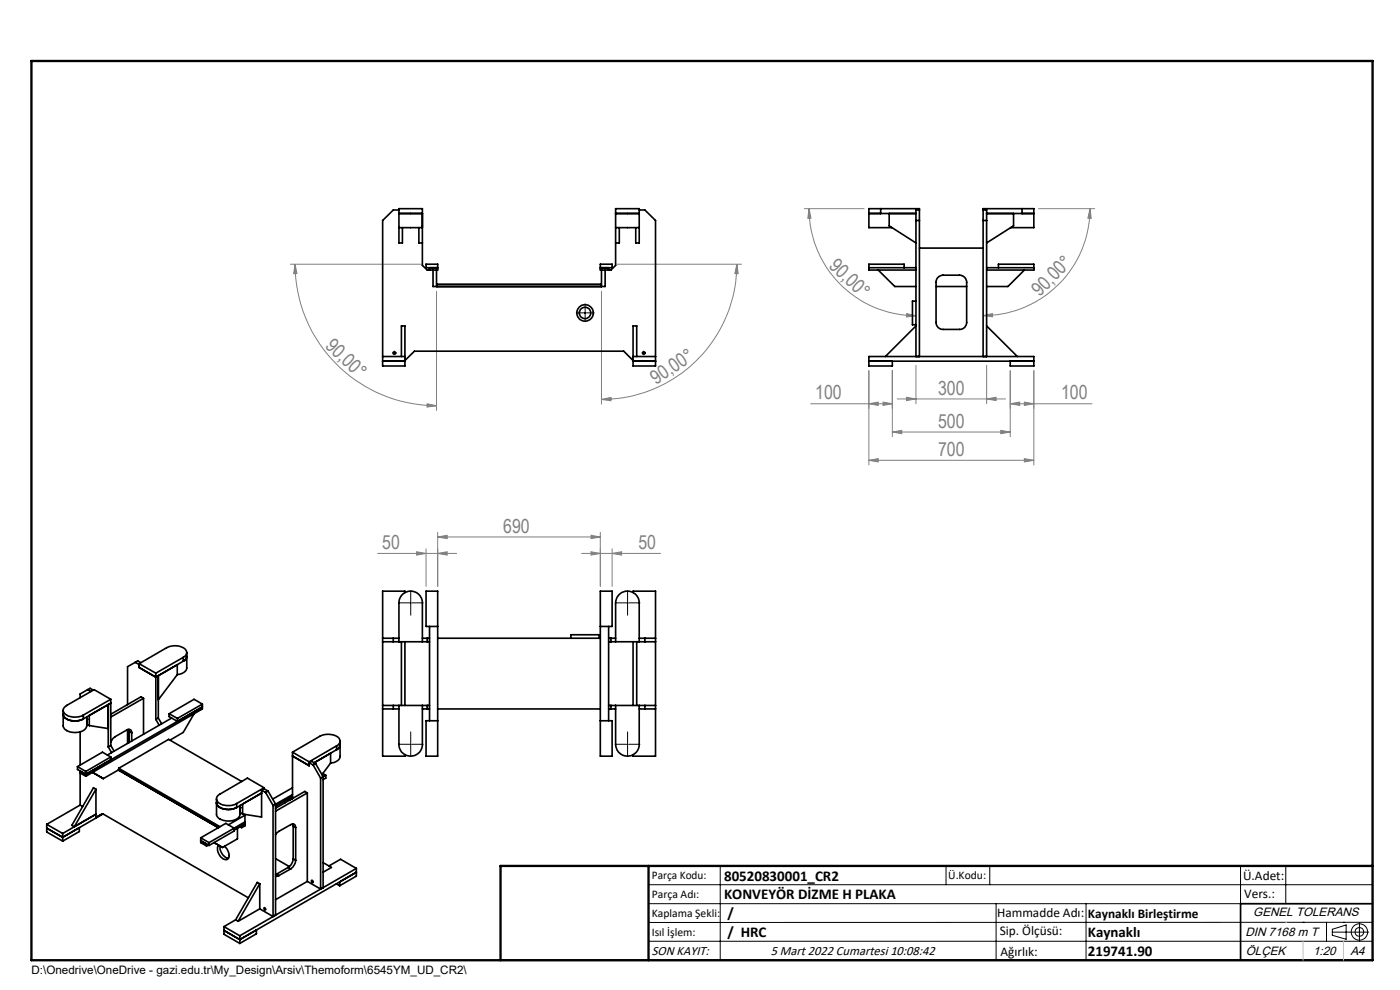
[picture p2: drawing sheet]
<svg xmlns="http://www.w3.org/2000/svg" width="297mm" height="210mm" viewBox="0 0 297 210" stroke-linecap="round" stroke-linejoin="round" font-family="sans-serif">
<g fill="none" stroke="#000" stroke-width=".21">
<path d="M83.5 74.9h.3M83.7 74.7v.3M124 66.4h.2M124.1 66.2v.3M136.5 74.9h.2M136.6 74.7v.3M87 127.9h.2M87.1 127.8v.2M133 127.9h.2M133.1 127.8v.2M87 157.9h.2M87.1 157.8v.2"/>
<path d="M133 157.9h.2M133.1 157.8v.2M137.6 187.7h153.6M137.6 191.7h153.6M137.6 199.7h153.6M152.8 183.7v20M200.7 183.7v4M210 183.7v4M211.3 191.7v12M230.4 191.7v12M263.2 183.7v20M272.8 183.7v8"/>
<path d="M276.4 195.6h.1M281.4 195.6v4.1M282.6 197.7h7.8M282.6 197.1l3-.9v3l-3-.8zM285 195.6h.1M288.4 195.8v3.8M291.2 195.6l-153.6 .1"/>
<circle cx="288.4" cy="197.7" r="1.74"/>
<circle cx="288.4" cy="197.7" r=".93"/>
</g>
<g fill="none" stroke="#808080" stroke-width=".21">
<path d="M61.6 56h27.8M62.6 56l.4 2-.7 .1zM62.6 56a30.1 30.1 0 0 0 30 30.1M130.9 56h26.4M156.3 56l.3 2.1-.7-.1zM156.3 56a28.7 28.7 0 0 1-28.7 28.7M170.6 44.3h12.7M171.6 44.3l.4 2h-.6zM171.6 44.3a22.7 22.7 0 0 0 22.7 22.7M220.3 44.3h11.9M231.2 44.3l.3 2h-.7zM231.2 44.3a22.7 22.7 0 0 1-22.6 22.6"/>
<path d="M92.6 61.8v25.3M127.6 61.8v23.9M184.3 78.6v20M189.3 78.6v14M192.3 66.5l2 .5-2 .2zM194.3 77.5v8.1M208.6 66.9l1.9-.4 .1 .7zM209.3 77.5v8.1M214.3 78.6v14M219.3 78.6v20M90.6 85.6l2 .5-2 .3zM127.6 84.7l2-.4v.7z"/>
<path d="M172 85.6h17.3M184.3 85.6l2-.3v.7zM184.3 97.6l2-.3v.7zM184.3 97.6h35M187.3 85.3l2 .3-2 .4zM189.3 91.6l2-.3v.7zM189.3 91.6h25M190.3 84.6h23M192.3 84.3l2 .3-2 .4zM209.3 84.6l2-.3v.7zM212.3 91.3l2 .3-2 .4zM214.3 85.6l2-.3v.7z"/>
<path d="M214.3 85.6h17.4M217.3 85.3l2 .3-2 .4zM217.3 97.3l2 .3-2 .4zM80.1 117.4h16.8M88.4 117l2 .4-2 .3zM90.4 116.4v8M92.9 113.9l2-.3v.7zM92.9 112.9v11.5M92.9 113.9h34.5M92.9 117.4l2-.4v.7zM123.4 117.4h16.7M125.4 113.6l2 .3-2 .4z"/>
<path d="M125.4 117l2 .4-2 .3zM127.4 112.9v11.5M129.9 117.4l2-.4v.7zM129.9 116.4v8"/>
</g>
<g fill="none" stroke="#000" stroke-width=".21" stroke-dasharray="15.2 1.3 1.3 1.3">
<path d="M83.4 74.9h-.1M83.7 74.6v-.1M83.7 75.1v.2M83.9 74.9h.2M123.9 66.4h-1.6M124.1 66.1v-1.6M124.1 66.6v1.6M124.4 66.4h1.6M136.3 74.9h-.1M136.6 74.6v-.1M136.6 75.1v.2M136.8 74.9h.2"/>
<path d="M86.9 127.9h-2.4M87.1 127.6v-2.3M87.1 128.1v2.4M87.4 127.9h2.4M132.9 127.9h-2.4M133.1 127.6v-2.3M133.1 128.1v2.4M133.4 127.9h2.4M86.9 157.9h-2.4M87.1 157.6v-2.3M87.1 158.1v2.4M87.4 157.9h2.4"/>
<path d="M132.9 157.9h-2.4M133.1 157.6v-2.3M133.1 158.1v2.4M133.4 157.9h2.4"/>
</g>
<path d="M122.3 66.4h-.1M122.6 66.1v-.1M122.6 66.6v.1M122.8 66.4h.1M125.4 66.4h-.1M125.7 66.1v-.1M125.7 66.6v.1M125.9 66.4h.1" fill="none" stroke="#808000" stroke-width=".21" stroke-dasharray="15.2 1.3 1.3 1.3"/>
<path d="M122.4 66.4h.3M122.6 66.2v.3M125.6 66.4h.2M125.7 66.2v.3" fill="none" stroke="#808000" stroke-width=".21"/>
<path d="M291.2 191.7h-28v12M106.2 203.7h185" fill="none" stroke="#000" stroke-width=".35"/>
<path d="M6.7 12.9h284.5v190.8h-284.5zM137.6 183.7v20M291.2 183.7h-185v20" fill="none" stroke="#000" stroke-width=".5"/>
<path d="M272.8 195.6h.1M276.4 199.7v4M285 199.7v4" fill="none" stroke="#c0c0c0" stroke-width=".21"/>
<g fill="#808080">
<path d="M217.3 97.3l2 .3-2 .4zM184.3 97.6l2-.3v.7z"/>
<path d="M125.4 113.6l2 .3-2 .4zM92.9 113.9l2-.3v.7zM217.3 85.3l2 .3-2 .4zM214.3 85.6l2-.3v.7z"/>
<path d="M184.3 85.6l2-.3v.7zM187.3 85.3l2 .3-2 .4zM189.3 91.6l2-.3v.7zM212.3 91.3l2 .3-2 .4z"/>
<path d="M92.9 117.4l2-.4v.7zM88.4 117l2 .4-2 .3z"/>
<path d="M129.9 117.4l2-.4v.7zM125.4 117l2 .4-2 .3z"/>
<path d="M127.6 84.7l2-.4v.7zM156.3 56l.3 2.1-.7-.1z"/>
<path d="M208.6 66.9l1.9-.4 .1 .7zM231.2 44.3l.3 2h-.7z"/>
<path d="M62.6 56l.4 2-.7 .1zM90.6 85.6l2 .5-2 .3z"/>
<path d="M171.6 44.3l.4 2h-.6zM192.3 66.5l2 .5-2 .2z"/>
<path d="M192.3 84.3l2 .3-2 .4zM209.3 84.6l2-.3v.7z"/>
</g>
<g fill="none" stroke="#000" stroke-width=".35">
<path d="M84.6 45.3h5zM84.6 48.3h5M84.6 44.5h-1.2l-2.2 2.3v30.8h4.7v-8.5h-.7v6.5M85.4 48.3v3.2h-.8v-7.2h5v12l1 1h2.3v-1.3h-2.5v.8h2.5M88.9 48.3v3.2h.7M91.1 56.8v.5M91.9 57.3v3.5h36.5v-3.5M92.6 57.3v3.5M127.6 57.3v3.5M129.1 56.8v.5M130.6 45.3h5zM130.6 48.3h5"/>
<path d="M131.4 48.3v3.2h-.8M134.9 48.3v3.2h.7v-7.2h-5v12l-1 1h-2.2v-1.3h2.5v.8h-2.5M135.6 44.5h1.2l2.3 2.3v30.8h-4.8v-8.5h.8v6.5M184.3 45.3h2.5zM184.3 56.8h10M186.3 57.3l3.5 3.5h4.5M186.8 44.3h-2.5v4h4.9M186.8 44.3h8.3v31.3M186.8 45.3h7.5M186.8 44.3v1M188.6 45.3v2.6l5.7 3.6M191.8 56.8v-.8h-7.5v1.3h10"/>
<path d="M194.3 46.8h.8M195.1 44.5h-.8v31.1M195.1 52.6h13.5M198.9 58.9l1-.5h3.8l.8 .3 .4 .5 .2 .5v8.8l-.3 .7a1.35 1.35 0 0 1-1.2 .7h-3.7l-.9-.4-.4-.6v-9.2zM208.6 44.5h.7v31.1M208.6 46.8h.7M209.3 56.8h10M209.3 45.3h7.5M211.8 56.8v-.8h7.5v1.3h-10M215 45.3v2.6l-5.7 3.6M216.8 45.3h2.5zM216.8 44.3h2.5v4h-4.9"/>
<path d="M216.8 44.3h-8.2v31.3M216.8 44.3v1M217.3 57.3l-3.5 3.5h-4.5M81.2 76.6h4.7M81.2 75.6h4.7M85.9 76.5l2-2h44.4l2 2M92.7 60.8v-.5h34.8v.5M134.3 76.6h4.8M134.3 75.6h4.8M184.3 76.6h35M189.3 76.6v1h-5v-2h35v2h-5v-1M194.3 63.9h-.7v5h.7"/>
<path d="M194.3 69.1l-6.5 6.5M198.6 60.8h6.5M209.3 69.1l6.5 6.5M38.9 139.4a1.11 1.11 0 0 0 .7-1.1 1.11 1.11 0 0 0-1-1 3.8 3.8 0 0 0-3.3 .1l-5.8 3.4M38.9 139.4l-5.8 3.4M38.9 139.4v.9M39.6 139.2l-.2 .7-.5 .4 .5-.5zM39.6 138.4v3.3a1.94 1.94 0 0 1-2 1.4M81.2 135.4h3.4M81.2 136.1h9.9M83.4 135.4v.7M84.6 136.1v-8.2a2.49 2.49 0 0 1 2.5-2.5 2.49 2.49 0 0 1 2.5 2.5v8.2"/>
<path d="M85.2 136.1v13.5M85.9 125.7v-.3h-4.7v35h4.7v-.3M85.9 136.1v13.5M89.6 135.4h1.5M90.6 135.4v.7M91.1 132.9v20M92.9 132.9h-2.5v-7.5h2.5v35h-2.5v-7.5h2.5M92.9 135.4h34.5M121.1 135.4v-.8h6v.8M127.4 132.9h2.5v-7.5h-2.5v35h2.5v-7.5h-2.5M129.1 132.9v20M129.1 135.4h1.5"/>
<path d="M129.1 136.1h10M129.6 135.4v.7M130.6 136.1v-8.2a2.5 2.5 0 0 1 2.5-2.5 2.5 2.5 0 0 1 2.5 2.5v8.2M134.3 125.7v-.3h4.8v35h-4.8v-.3M134.3 136.1v13.5M135.1 136.1v13.5M135.6 135.4h3.5M136.8 135.4v.7M13.4 151.5a2.26 2.26 0 0 0 2.6 1.4l1-.1 .7-.3a3.5 3.5 0 0 1-4.2-.6zM13.4 150.7v3.2a2.29 2.29 0 0 0 2.8 1.5 2.09 2.09 0 0 0 2.2-1.5v-1.8M17 155.2v7.1M17.7 151.7v.8"/>
<path d="M18.4 152.6h.1M18.4 153.6l.5 .3M18.6 146.3l-1.6 .9v.8M18.6 146.3l.7 .4M18.6 146.3l.5-.3 .7 .4M18.9 153.9l4.1 .6M23 149.5v8.9M23 158.4l.7 1.3M23 149.5l.5-.4-5.8 3.4M23 149.5l-4.1 2.3v2.1M23.5 148.3l-3.5-2-5.9 3.3a1.14 1.14 0 0 0-.7 1.2 1.14 1.14 0 0 0 1 1 4.1 4.1 0 0 0 3.3-.1M23.5 158.1l-.5 .3"/>
<path d="M23.5 148.3v9.8M23.5 158.1l.7 1.2M23.5 148.3l-5.8 3.4M27.1 154.8v2.9M27.3 154.7l.1 .5M27.4 155.2l.5 .3M27.4 155.2v2.3M27.9 155.5v-.2a.63 .63 0 0 0-.3-.6 .63 .63 0 0 0-.7 .2l-2.5 1.4-.4 .4-.5 .7M27.9 155.5v1.7M28.7 140.5l-1.6 .9v8.1M28.7 140.5l.8 .5M28.7 140.5l.5-.3 .7 .4"/>
<path d="M29.5 140.8v.8l3.6 2M29.5 140.8l3.6 2M30.4 148.1l-6.9 4M30.4 148.1v7.6M30.4 148.1l-.5-.3-6.4 3.7M33.1 142.8v9.8M33.1 152.6l.7 1.2M33.1 143.6l.5-.3v9M33.6 152.3l-.5 .3M33.6 152.3l.7 1.2M35.9 151.4v.6l1.7 1v-.6M35.9 151.4l1.7 1"/>
<path d="M36.4 152.3l-13.6 7.9M37.6 141v2.1M37.6 143.1l-4 5.3M38.9 140.3l-5.8 3.3M41.2 151.4l-2.3 4-2.8 1.6M42.9 149.4l-1.7-1.1-5.3 3.1M42.9 150l-24.7 14.2M42.9 149.4v1l-24.7 14.3M42.9 149.4l-5.3 3M62.1 159.6v9.8l-.8 .3-.3-.2M62.1 159.6l3.5 2M70.1 159.8v2.1"/>
<path d="M71.4 158.2a1.11 1.11 0 0 0 .7-1.2 1.11 1.11 0 0 0-.9-.9 3.8 3.8 0 0 0-3.3 .1l-5.8 3.4M71.4 159l-4.8 2.8M71.4 158.2l-5.8 3.4M71.4 158.2v.8M72.1 158l-.1 .6-.6 .4 .5-.4zM72.1 157.2v3.3a1.94 1.94 0 0 1-2 1.4M81.2 149.6h9.9M81.2 150.4h3.4M83.4 149.6v.8M84.6 149.6v8.3a2.49 2.49 0 0 0 2.5 2.5 2.49 2.49 0 0 0 2.5-2.5v-8.3M89.6 150.4h1.5M90.6 149.6v.8"/>
<path d="M92.9 150.4h34.5M129.1 149.6h10M129.1 150.4h1.5M129.6 149.6v.8M130.6 149.6v8.3a2.5 2.5 0 0 0 2.5 2.5 2.5 2.5 0 0 0 2.5-2.5v-8.3M135.6 150.4h3.5M136.8 149.6v.8M9.9 174.9l3.4 1.9M9.9 174.9v1.6l3.4 1.9M13.3 176.8v1.6M15.8 175.4l4.6-2.7-7.1 4.1M16.4 162.6l1.8 1"/>
<path d="M16.4 162.6v.6l1.8 1M16.8 175.6v.8l-3.5 2M17 170.8l.5 .3M17 164v6.8M17 170.8l-7.1 4.1M18.2 164.2l-1.2-.7v.4l1.2 .8M18.2 163.6v1.1M19.6 163.8l2.3 1.4zM20.4 167.4v6M20.4 167.4l-4.6 8M20.4 167.4l-.6-.3-4.6 8 .6 .3M21.8 172.6l30.9 17.9"/>
<path d="M21.8 172.6l-1.4 .8M21.9 172.6l-8.6 5-3.4-1.9M23.5 160.6v.6l-5.3 3M23.5 160.6l-1.8-1-5.3 3M23.5 160.6l-5.3 3M25.1 163.3l21.2 12.3M25.2 163.3l-3.3 1.9M25.2 163l10.6-6.2 15.5 9M25.2 163l21.5 12.4M25.2 163v.4M42.6 177.7v1l1.2 .7M42.6 177.7l1.7 1"/>
<path d="M44.2 179.2l-.4 .2M44.3 179.3l-1.7-1 1.2 .7v.4M44.3 178.7v.6M45.9 170.3a2.3 2.3 0 0 0 2.8 1.4l1.5-.4a3.3 3.3 0 0 1-4.2-.7zM45.9 169.5v3.2a2.47 2.47 0 0 0 3.1 1.4 1.92 1.92 0 0 0 1.9-1.4v-1.9M46.4 179.3a2.17 2.17 0 0 0 1.7 3 1.39 1.39 0 0 0 .1-2.1l-.6-.7M46.7 179.4a2.44 2.44 0 0 0 1.8 2.7M46.7 179.4l-1.3-.7 1.8 1.1M46.7 179.4l.5 .4M49.7 175.7l-5.4 3M49.7 175.7l-1.8-1-5.3 3M49.7 175.7v.6l-5.4 3"/>
<path d="M50.2 170.5v.8M50.4 175.7v2.2l-3.2 1.9M50.9 171.3h.1M50.9 172.4l.6 .3M51.4 175.1l.4 .2M51.5 170.6v2.1M52 172.7v2.5l-.7 .4-.4-.2M52 174.3l-2.3 1.4M52 174.8l-2.3 1.3M52 172.9l-3.6 2.1M55.5 167.6v5.7l-4-.6M55.5 167.6l.8 .5"/>
<path d="M55.5 168.2l-5.3 3.1M56 167.1l-3.5-2-5.8 3.3a1.11 1.11 0 0 0-.8 1.2 1.11 1.11 0 0 0 1 1 4.1 4.1 0 0 0 3.3-.1M56 167.3l-.5 .3M56 167.3l.9 .5M56 167.1l-5.8 3.4M56 167.1v.2M56.3 168.1l1.6 2.7M56.9 167.8l-.6 .3M56.9 167.8l1.6 2.8M57.9 170.8v23.6M58.5 170.6l-.6 .2M58.5 170.6v23.5l-.6 .3"/>
<path d="M60.4 169.9v.4M61.5 169.3l.4 .2M62.1 160.4l3.5 2v-.8M62.1 168.5l-3.6 2.1M62.1 168.9l-3.6 2.1M62.1 167.1l-4.2 2.4M62.1 174.8l.1 .4M62.2 175.2l.5 .3M62.2 175.2v7M62.7 175.5l-.1-.4a.63 .63 0 0 0-.9-.2l-2.6 1.5-.6 .7M62.7 175.5v7M65.2 168.2l-6.7 3.9"/>
<path d="M65.2 168.2v18.8M65.2 168.2l-.5-.3-6.2 3.5M66.4 162.3l1.6 2.8M67 162l-.9-.5-.5 .3 .8 .5M67 162l-.6 .3M67 162l1.5 2.7M68 165.1v23.5M68.5 164.1l.6 .4M68.5 164.7l-.5 .4M68.5 164.7v23.6l-.5 .3M69.1 164.5l-.6 .3M69.1 164.5v.6l-.6 .3"/>
<path d="M70.1 161.9l-1.8 2.4M47.5 196.6l3.4 1.9M47.5 197.4l3.4 1.9M47.5 196.6v1.6l3.4 1.9M50 195.1l-2.5 1.5M50 195.1l.5 .3M50.9 198.5v1.6M50.9 199.3l3.5-2v.8l-3.5 2M55.1 192.8l2.8 1.6M55.1 192.8l-4.6 2.6M55.1 187.5l-4.6 7.9M55.1 187.5v5.3"/>
<path d="M55.1 187.5l-.5-.3-4.6 7.9M58.5 182.1l2.9 1.7M58.6 185.4l-.1 .1M58.6 185.4l.6 .3M59.2 185.7l-.7 .1M61.1 184l.6 .3M61.1 184l-2.5 1.4M61.7 184.3l-2.5 1.4M62.2 182.2l-.3 1-.8 .8M62.2 182.2l.5 .3M62.7 182.5l-.3 1-.7 .8M65.2 187l2.8 1.6"/>
<path d="M65.2 187l-6.7 3.8M66.1 186.8h.2a.22 .22 0 0 1 .1 .3 .22 .22 0 0 1-.3 .1 .22 .22 0 0 1 0-.3zM68.5 183l1.8 1-1.8 1M69.8 183.7l2.4-1.4 3.4 1.9M71.4 187.5l.7 .4M72.1 187.1v.8M75.6 184.2l-24.7 14.3M75.6 184.2v1.6l-3.5 2.1M75.6 185l-24.7 14.3"/>
<circle cx="83.7" cy="74.9" r=".26"/>
<circle cx="124.1" cy="66.4" r="1.2"/>
<circle cx="124.1" cy="66.4" r="1.76"/>
<circle cx="136.6" cy="74.9" r=".27"/>
<circle cx="56.2" cy="192.7" r=".22"/>
</g>
<g font-size="4.1" fill="#808080">
<text x="175.7" y="56.5" transform="rotate(44 175.7 56.5)">90,00°</text>
<text x="220.6" y="63.1" transform="rotate(-46 220.6 63.1)">90,00°</text>
<text x="68.8" y="73.5" transform="rotate(44 68.8 73.5)">90,00°</text>
<text x="139.2" y="81.8" transform="rotate(-35 139.2 81.8)">90,00°</text>
<text x="199" y="83.7">300</text>
<text x="172.9" y="84.7">100</text>
<text x="225.1" y="84.7">100</text>
<text x="199" y="90.7">500</text>
<text x="199" y="96.7">700</text>
<text x="106.7" y="113">690</text>
<text x="81.1" y="116.5">50</text>
<text x="135.4" y="116.5">50</text>
</g>
<g font-size="3.2">
<text x="153.6" y="190.8">KONVEYÖR DİZME H PLAKA</text>
<text x="153.6" y="186.8">80520830001_CR2</text>
<text x="154.3" y="194.8">/</text>
<text x="154.3" y="198.8">/ HRC</text>
<text x="230.8" y="198.7">Kaynaklı</text>
<text x="230.8" y="202.8">219741.90</text>
</g>
<g font-size="2.8">
<text x="263.7" y="186.7">Ü.Adet:</text>
<text x="263.9" y="190.5">Vers.:</text>
<text x="211.5" y="194.5">Hammadde Adı:</text>
<text x="230.8" y="194.7">Kaynaklı Birleştirme</text>
<text x="138.3" y="202.6">SON KAYIT:</text>
<text x="163.5" y="202.6">5 Mart 2022 Cumartesi 10:08:42</text>
<text x="212.1" y="198.4">Sip. Ölçüsü:</text>
<text x="212.2" y="202.7">Ağırlık:</text>
</g>
<g font-size="2.6">
<text x="265.9" y="194.4">GENEL TOLERANS</text>
<text x="264.2" y="198.5">DIN 7168 m T</text>
<text x="264.3" y="202.6">ÖLÇEK</text>
<text x="278.5" y="202.6">1:20</text>
<text x="286.5" y="202.6">A4</text>
</g>
<g font-size="2.5">
<text x="138.3" y="186.4">Parça Kodu:</text>
<text x="138.3" y="190.5">Parça Adı:</text>
<text x="201.2" y="186.5">Ü.Kodu:</text>
<text x="138.3" y="194.5">Kaplama Şekli:</text>
<text x="138.3" y="198.6">Isıl İşlem:</text>
<text x="6.7" y="206.7">D:\Onedrive\OneDrive - gazi.edu.tr\My_Design\Arsiv\Themoform\6545YM_UD_CR2\</text>
</g>
</svg>
